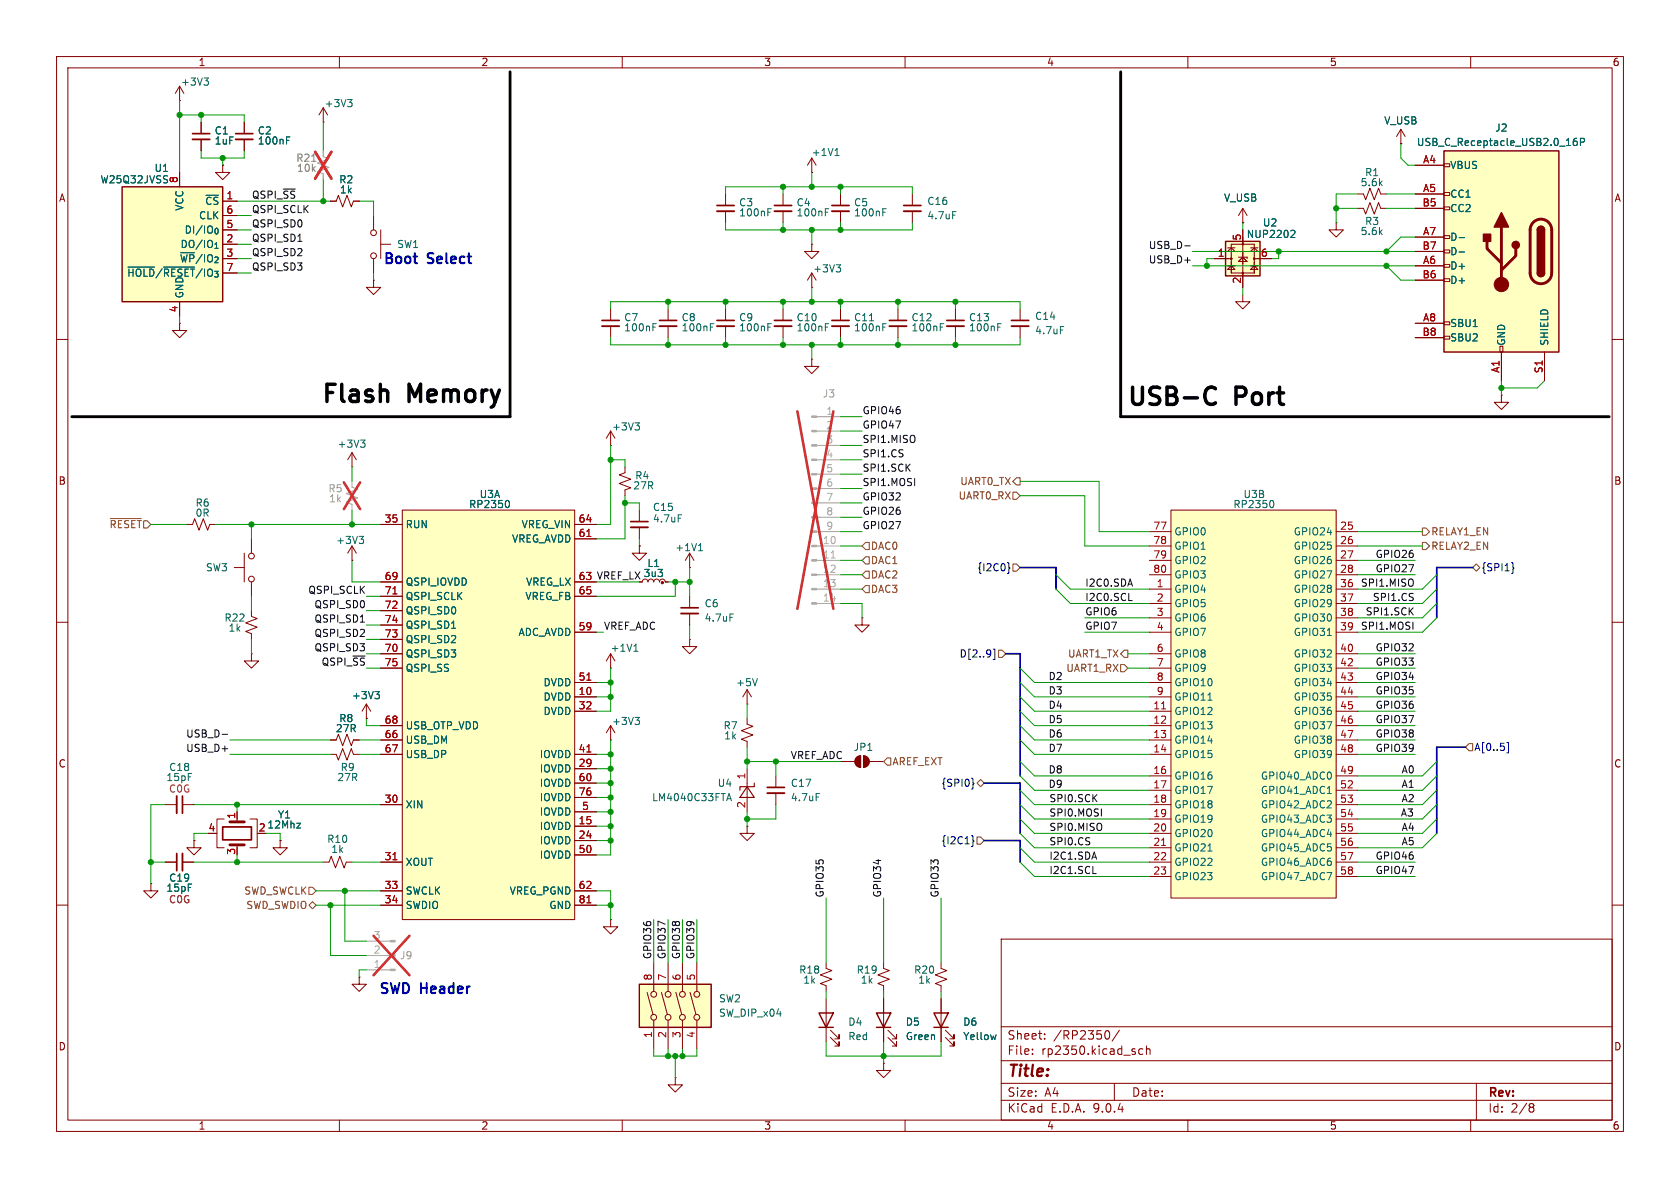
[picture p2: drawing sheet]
<svg xmlns="http://www.w3.org/2000/svg" width="297mm" height="210mm" viewBox="0 0 297 210" stroke-linecap="round" stroke-linejoin="round" font-family="sans-serif">
<g fill="none" stroke="#840000" stroke-width=".18">
<path d="M10 10h277v190h-277zM12 12h273v186h-273zM60 10v2M110 10v2M160 10v2M210 10v2M260 10v2M66 38.1v2.5M138.4 34.3v2M138.4 37.3v2.1M143.5 30.5h.1M143.5 27.9v2.6"/>
<path d="M143.5 27.9l-.8 1.3M143.5 27.9l.8 1.3M148.6 34.3v2M148.6 37.3v2.1M31.7 57.2v1.2h1.3l-1.3 1.3-1.2-1.3h1.2M31.7 57.2h.1M66 49.5v1.3h1.3l-1.3 1.3-1.2-1.3h1.2M66 49.5h.1M66 45.7v2.6M67.3 43.2h1.8M67.3 40.6v5.1M138.4 54.6v2"/>
<path d="M138.4 57.7v2M143.5 43.2v1.3h1.3l-1.3 1.2-1.3-1.2h1.3M143.5 43.2h.1M143.5 50.8h.1M143.5 48.3l-.8 1.2M143.5 48.3l.8 1.2M143.5 48.3v2.5M148.6 54.6v2M148.6 57.7v2M158.7 54.6v2M158.7 57.7v2M10 60h2"/>
<path d="M285 60h2M62.2 82.6h.1M62.2 80l-.7 1.3M62.2 80l.8 1.3M62.2 80v2.6M10 110h2M107.9 118.1h.1M107.9 115.6v2.5M107.9 115.6l-.7 1.2M107.9 115.6l.8 1.2M121.9 113v1.3h1.3l-1.3 1.3-1.3-1.3h1.3M121.9 113h.1"/>
<path d="M285 110h2M107.9 130.8h.1M107.9 128.3l-.7 1.2M107.9 128.3l.8 1.2M107.9 128.3v2.5M132.1 135.9v7.6M132.1 127v1l1 .4-2 .8 2 .7-2 .8 1 .4v1M132.1 124.5h.1M132.1 121.9v2.6M132.1 121.9l-.8 1.3M132.1 121.9l.7 1.3M10 160h2"/>
<path d="M146 170.2v1l1.1 .4-2.1 .7 2.1 .8-2.1 .8 1 .3v1.1M156.2 170.2v1l1 .4-2 .7 2 .8-2 .8 1 .3v1.1M156.2 176.5v7.7M166.4 170.2v1l1 .4-2 .7 2 .8-2 .8 1 .3v1.1M166.4 176.5v7.7M177 166h108v32h-108zM285 160h2M60 198v2M110 198v2M119.4 190.5v1.3h1.2l-1.2 1.2-1.3-1.2h1.3M119.4 190.5h.1M157 183.4l1.5 1.5v-.7v.7h-.8"/>
<path d="M157 182.1l1.5 1.5v-.7v.7h-.8M160 198v2M167.1 183.4l1.6 1.5v-.7v.7h-.8M167.1 182.1l1.6 1.5v-.7v.7h-.8M177 194.5h108M177 191.5h108M177 187.5h108M177 181.5h108M182.5 186.3v.1M182.5 185.5v.1M184.7 183.6v.1M184.7 182.8v.1"/>
<path d="M195.7 182.2a.81 .81 0 0 1 .6 .6 .81 .81 0 0 1-.3 .8l-.3 .1M197 191.5v3M197.9 182.1l-1.3 2M202 185.5l-.4-.1-.3 .3v.4l.2 .2h.5M202.7 185.5l.2-.1 .3 .1 .1 .9M202.7 184.9v1.5M210 198v2M260 198v2M261 191.5v6.5M270.6 195.1l.4 .1 .2 .2-.3 .3M270.6 195.7h.3M270.9 195.7l.2 .2 .1 .4-.2 .2-.4 .1"/>
<circle cx="66" cy="45.2" r=".51"/>
<circle cx="66" cy="41.1" r=".51"/>
</g>
<g fill="none" stroke="#006464" stroke-width=".18">
<path d="M145.9 37.5h.4M145.9 36.9h.6M147.6 27.5h.7M147.7 26.5l.3-.3v1.3M156.1 37.5h.4M156.1 36.9h.6M145.9 57.8h.4M145.9 57.2h.6M147.8 46.8h.8l-.4 .5M148.4 47.3l.2 .2v.3l-.2 .3M153.7 56.7h.7M156.1 57.8h.4"/>
<path d="M156.1 57.2h.6M166.2 57.8h.5M166.2 57.2h.6M63.7 77.8h.8l-.4 .5M64.3 78.3l.2 .2v.3l-.2 .3M112.1 115.1h.7M112.2 114.2l.2-.3v1.2M133.9 120l-.4 1.2M112.3 126.8h.7l-.4 .5M112.8 127.3l.2 .2v.3l-.2 .3M128.5 141.5l.4-1.2 .4 1.2M128.6 141.2h.6"/>
<path d="M176.1 182.9l-.2 .9"/>
</g>
<path d="M62.2 85.1v1l1 .4-2 .7 2 .8-2 .8 1 .4v1" fill="none" stroke="#a1a1a1" stroke-width=".18"/>
<path d="M60.8 85.3l2.9 4.7M63.7 85.3l-2.9 4.7" fill="none" stroke="#e12e31" stroke-width=".46"/>
<path d="M136.9 36.3h3.1M147.1 36.3h3M136.9 56.6h3.1M147.1 56.6h3M157.2 56.6h3.1" fill="none" stroke="#840000" stroke-width=".3"/>
<path d="M136.9 37.3h3.1M147.1 37.3h3M136.9 57.7h3.1M147.1 57.7h3M157.2 57.7h3.1" fill="none" stroke="#840000" stroke-width=".33"/>
<path d="M154.9 179.1h2.6l-1.3 2.5zM165.1 179.1h2.5l-1.2 2.5zM154.9 181.6h2.6M165.1 181.6h2.5" fill="none" stroke="#840000" stroke-width=".25"/>
<path d="M132.1 139.1l1.2 1.9h-2.5zM133.3 138.4v.7h-2.5v.6" fill="none" stroke="#840000" stroke-width=".2"/>
<path d="M21.6 33h17.8v20.3h-17.8z" fill="#ffffc2"/>
<path d="M21.6 33h17.8v20.3h-17.8z" fill="none" stroke="#840000" stroke-width=".25"/>
<g fill="none" stroke="#840000" stroke-width=".18">
<path d="M31.7 17.8h.1M31.7 15.2v2.6M31.7 15.2l-.7 1.3M31.7 15.2l.8 1.3M57.1 19.1l-.7 1.2M57.1 19.1l.8 1.2M57.1 19.1v2.5M31.7 30.5v2.5M39.4 35.6h2.5M39.4 38.1h2.5M43.2 21.6v2M43.2 24.6v2.1"/>
<path d="M57.1 21.6h.1M58.4 35.6h1l.4-1.1 .8 2.1 .7-2.1 .8 2.1 .4-1h1M31.7 53.3v2.6M39.4 40.6h2.5M39.4 43.2h2.5M137.2 137.2v2M137.2 140.2v2"/>
</g>
<path d="M36.1 13.8h.7l-.4 .5M36.6 14.3l.2 .2v.3l-.2 .3M61.5 17.6h.7l-.4 .5M62 18.1l.2 .2v.3l-.2 .3M29.6 31.8v.4M50.7 24.8h.4M50.7 24.2h.6M22.6 47.2h4.7M28.9 47.2h5.5M144.3 140.3h.6" fill="none" stroke="#006464" stroke-width=".18"/>
<path d="M57.1 26.7v1l1.1 .4-2.1 .7 2.1 .8-2.1 .8 1 .3v1.1" fill="none" stroke="#a1a1a1" stroke-width=".18"/>
<path d="M55.1 28.5h.7" fill="none" stroke="#989898" stroke-width=".18"/>
<path d="M55.7 26.8l2.9 4.8M58.6 26.8l-2.9 4.8" fill="none" stroke="#e12e31" stroke-width=".46"/>
<path d="M41.7 23.6h3M135.6 139.2h3.1" fill="none" stroke="#840000" stroke-width=".3"/>
<path d="M41.7 24.6h3M135.6 140.2h3.1" fill="none" stroke="#840000" stroke-width=".33"/>
<path d="M71.1 90.2h30.5v72.4h-30.5z" fill="#ffffc2"/>
<g fill="none" stroke="#840000" stroke-width=".18">
<path d="M219.7 39.4h.1M219.7 36.8l.8 1.3M219.7 36.8l-.8 1.3M219.7 36.8v2.6M67.3 92.7h3.8M71.1 90.2h30.5v72.4h-30.5zM101.6 92.7h3.8M101.6 95.3h3.8M67.3 102.9h3.8M67.3 105.4h3.8M67.3 108h3.8M67.3 110.5h3.8"/>
<path d="M67.3 113h3.8M67.3 115.6h3.8M67.3 118.1h3.8M101.6 102.9h3.8M101.6 105.4h3.8M101.6 111.8h3.8M67.3 128.3h3.8M67.3 130.8h3.8M67.3 133.4h3.8M101.6 133.4h3.8M101.6 120.7h3.8M101.6 123.2h3.8"/>
<path d="M101.6 125.7h3.8M101.6 135.9h3.8M101.6 138.4h3.8M67.3 142.2h3.8M67.3 152.4h3.8M67.3 157.5h3.8M101.6 157.5h3.8M101.6 141h3.8M101.6 143.5h3.8M101.6 146.1h3.8M101.6 148.6h3.8M101.6 151.1h3.8"/>
<path d="M67.3 160h3.8M101.6 160h3.8"/>
</g>
<path d="M103.7 94.8h.8M69.5 105h.7M103.7 120.2h.8M103.7 132.9h.8M69.5 152h.7M103.7 159.6h.8" fill="none" stroke="#a90000" stroke-width=".18"/>
<path d="M89.8 88.5a.79 .79 0 0 1 0 1.2M79.8 111.1h.8" fill="none" stroke="#006464" stroke-width=".18"/>
<path d="M216.7 42.7h6.1v6.1h-6.1z" fill="#ffffc2"/>
<path d="M216.7 42.7h6.1v6.1h-6.1z" fill="none" stroke="#840000" stroke-width=".25"/>
<g fill="none" stroke="#840000" stroke-width=".18">
<path d="M236.2 39.4v1.2h-1.3l1.3 1.3 1.3-1.3h-1.3M236.2 39.4h.1M240 36.8h1l.4 1 .8-2 .8 2 .7-2 .4 1h1M240 34.3h1l.4 1 .8-2 .8 2 .7-2 .4 1h1M214.6 45.7h3.1M217 47.6l.7-.6 .6 .6zM217 43.8h1.3M217 47h1.3M217.7 43.8l.6 .7h-1.3zM217.7 43.2h4v5.1h-4zM218.9 45.5h1.6v.2M219.7 45.5l.8 .7h-1.6z"/>
<path d="M219.7 52.1v1.2h-1.3l1.3 1.3 1.3-1.3h-1.3M219.7 40.6v10.2M221.1 43.8h1.3M221.1 47h1.3M221.7 43.8l.7 .7h-1.3zM221.7 47l.7 .6h-1.3zM221.7 45.7h3.1M265.4 69.9v1.2h-1.2l1.2 1.3 1.3-1.3h-1.3M265.4 69.9h.1"/>
<circle cx="217.7" cy="45.7" r=".13"/>
<circle cx="219.7" cy="43.2" r=".13"/>
<circle cx="219.7" cy="48.3" r=".13"/>
<circle cx="221.7" cy="45.7" r=".13"/>
</g>
<path d="M228.4 40.7l.4 .1 .1 .3-.8 .9h.8" fill="none" stroke="#006464" stroke-width=".18"/>
<path d="M255.3 26.7h20.3v35.5h-20.3z" fill="#ffffc2"/>
<g fill="none" stroke="#840000" stroke-width=".18">
<path d="M247.6 25.4h.1M247.6 22.9l.8 1.2M247.6 22.9l-.7 1.2M247.6 22.9v2.5M250.2 29.2h5.1M250.2 34.3h5.1M250.2 36.8h5.1M255.3 29h1v.5h-1zM255.3 34h1v.5h-1zM255.3 36.6h1v.5h-1zM250.2 41.9h5.1M250.2 44.5h5.1"/>
<path d="M250.2 47h5.1M250.2 49.5h5.1M250.2 57.2h5.1M250.2 59.7h5.1M255.3 41.7h1v.5h-1zM255.3 44.2h1v.5h-1zM255.3 46.7h1v.5h-1zM255.3 49.3h1v.5h-1zM255.3 56.9h1v.5h-1zM255.3 59.4h1v.5h-1zM265.2 61.2h.5v1h-.5zM265.4 62.2v5.1"/>
<path d="M273 62.2v5.1"/>
</g>
<path d="M255.3 26.7h20.3v35.5h-20.3zM271.8 40.6a.64 .64 0 0 1 .6-.6 .64 .64 0 0 1 .6 .6M271.8 48.3a.64 .64 0 0 0 .6 .6 .64 .64 0 0 0 .6-.6" fill="none" stroke="#840000" stroke-width=".25"/>
<path d="M271.1 39.3a1.91 1.91 0 0 1 2-.4 1.91 1.91 0 0 1 1.2 1.7v7.7a1.91 1.91 0 0 1-1.9 1.9 1.91 1.91 0 0 1-1.9-1.9v-7.8l.2-.6zM262.9 42.7v1.2l2.5 2.6M265.4 40.1v10.2M268 43.9v1.3l-2.6 2.6" fill="none" stroke="#840000" stroke-width=".51"/>
<g fill="#840000" stroke="#840000" stroke-width=".25">
<path d="M271.8 40.6h1.2v7.7h-1.2z"/>
<path d="M272 40.2a.64 .64 0 0 1 .7-.1 .64 .64 0 0 1 .3 .5h-1.2z"/>
<path d="M271.8 48.3h1.2a.64 .64 0 0 1-.6 .6 .64 .64 0 0 1-.6-.6z"/>
<path d="M265.4 37.6l1.3 2.5h-2.5z"/>
<path d="M262.3 41.4h1.2v1.3h-1.2z"/>
<circle cx="268" cy="43.3" r=".63"/>
</g>
<circle cx="265.4" cy="50.3" r="1.27" fill="#840000" stroke="#840000" stroke-width=".18"/>
<path d="M278.7 24.5h-.3a.86 .86 0 0 0 0 1.2l.4-.1 .1-.4-.3-.3-.3 .1-.2 .2M279.4 25.1h.6l.1-.2v-.3l-.7-.1v1.2M258 42h.9M258 44.5h.9" fill="none" stroke="#006464" stroke-width=".18"/>
<path d="M207 90.2h29.2v68.6h-29.2z" fill="#ffffc2"/>
<g fill="none" stroke="#840000" stroke-width=".18">
<path d="M35.6 21.6v2M35.6 24.6v2.1M39.4 29.2v1.3h1.2l-1.2 1.3-1.3-1.3h1.3M39.4 29.2h.1M161.3 34.3v2M161.3 37.3v2.1M168.9 54.6v2M168.9 57.7v2M180.3 54.6v2M180.3 57.7v2M33 92.7h1l.4-1 .8 2 .7-2 .8 2 .4-1h1M43.2 97.8v5.1"/>
<path d="M44.4 95.3v2.5M62.2 99.1h.1M62.2 96.5l.8 1.3M62.2 96.5l-.7 1.3M62.2 96.5v2.6M203.2 94h3.8M203.2 96.5h3.8M203.2 99.1h3.8M207 90.2h29.2v68.6h-29.2zM236.2 94h3.8M236.2 96.5h3.8M236.2 99.1h3.8"/>
<path d="M41.4 100.3h1.8M44.4 108v1l1.1 .3-2.1 .8 2.1 .8-2.1 .7 1 .4v1M44.4 115.6v1.2h1.3l-1.3 1.3-1.2-1.3h1.2M44.4 115.6h.1M44.4 102.9v2.5M203.2 101.6h3.8M203.2 104.1h3.8M203.2 106.7h3.8M203.2 109.2h3.8M203.2 111.8h3.8M203.2 115.6h3.8M203.2 118.1h3.8"/>
<path d="M236.2 101.6h3.8M236.2 104.1h3.8M236.2 106.7h3.8M236.2 109.2h3.8M236.2 111.8h3.8M236.2 115.6h3.8M236.2 118.1h3.8M58.4 130.8h1l.4-1 .8 2 .7-2 .8 2 .4-1h1M64.8 127h.1M64.8 124.5l.7 1.2M64.8 124.5l-.8 1.2M64.8 124.5v2.5"/>
<path d="M203.2 120.7h3.8M203.2 123.2h3.8M203.2 125.7h3.8M203.2 128.3h3.8M203.2 130.8h3.8M203.2 133.4h3.8M203.2 137.2h3.8M203.2 139.7h3.8M236.2 120.7h3.8M236.2 123.2h3.8M236.2 125.7h3.8M236.2 128.3h3.8"/>
<path d="M236.2 130.8h3.8M236.2 133.4h3.8M236.2 137.2h3.8M236.2 139.7h3.8M38.1 147.3h.3M39.6 144.8h-1.2v5.1h1.2M41.9 143.5v1.3M41.9 149.4v.5M44.2 144.8h1.3v5.1h-1.3M132.1 146.1v1.2h1.2l-1.2 1.3-1.3-1.3h1.3M132.1 146.1h.1M203.2 142.2h3.8"/>
<path d="M203.2 144.8h3.8M203.2 147.3h3.8M203.2 149.9h3.8M203.2 152.4h3.8M203.2 154.9h3.8M236.2 142.2h3.8M236.2 144.8h3.8M236.2 147.3h3.8M236.2 149.9h3.8M236.2 152.4h3.8M236.2 154.9h3.8M63.5 172.7v1.3h1.3l-1.3 1.3-1.3-1.3h1.3"/>
<path d="M63.5 172.7h.1M107.9 162.6v1.2h1.3l-1.3 1.3-1.2-1.3h1.2M107.9 162.6h.1"/>
<circle cx="44.5" cy="98.3" r=".51"/>
<circle cx="44.5" cy="102.4" r=".51"/>
</g>
<g fill="none" stroke="#006464" stroke-width=".18">
<path d="M168.4 37.4h.6M176.4 57.8h.4M176.4 57.2h.6M187.5 57.7h.6M63.5 94.8h.8l-.4 .5M64 95.3l.3 .2v.3l-.3 .3M224.9 88.5a.79 .79 0 0 1 0 1.2M234.6 112.3h.8M66.3 122.2h.8l-.5 .5M66.8 122.7l.3 .3v.3l-.3 .2M213.5 123.8h.8M52.5 145.5h.6l-.6 .9h.6"/>
<path d="M213.5 150.4h.8M234.6 140.3h.8"/>
</g>
<path d="M205.3 125.3h.8M205.3 149.4h.8" fill="none" stroke="#a90000" stroke-width=".18"/>
<path d="M40.6 145.3h2.6M40.6 149.4h2.6" fill="none" stroke="#840000" stroke-width=".51"/>
<path d="M34 23.6h3.1M159.8 36.3h3M167.4 56.6h3M178.8 56.6h3.1M39.4 146.2h5v2.3h-5z" fill="none" stroke="#840000" stroke-width=".3"/>
<path d="M34 24.6h3.1M159.8 37.3h3M167.4 57.7h3M178.8 57.7h3.1" fill="none" stroke="#840000" stroke-width=".33"/>
<g fill="#a1a1a1" stroke="#a1a1a1" stroke-width=".18">
<path d="M69 171.3h.8v.3h-.8z"/>
<path d="M69 168.8h.8v.2h-.8z"/>
<path d="M69 166.2h.8v.3h-.8z"/>
</g>
<path d="M64.8 171.5h4.2M64.8 168.9h4.2M64.8 166.4h4.2" fill="none" stroke="#a1a1a1" stroke-width=".18"/>
<path d="M66 165.4l6.4 7M72.4 165.4l-6.4 7" fill="none" stroke="#e12e31" stroke-width=".46"/>
<path d="M113 174h12.7v7.6h-12.7z" fill="#ffffc2"/>
<g fill="none" stroke="#840000" stroke-width=".18">
<path d="M31.7 30.5v2.5M35.6 21.6v2M35.6 24.6v2.1M39.4 29.2h.1M39.4 35.6h2.5M39.4 38.1h2.5M43.2 21.6v2M43.2 24.6v2.1M58.4 35.6h1M62.5 35.6h1M128.3 34.3v2M128.3 37.3v2.1"/>
<path d="M219.7 39.4h.1M247.6 25.4h.1M250.2 29.2h5.1M250.2 34.3h5.1M250.2 36.8h5.1M31.7 53.3v2.6M39.4 40.6h2.5M39.4 43.2h2.5M107.9 54.6v2M107.9 57.7v2M118.1 54.6v2M118.1 57.7v2"/>
<path d="M128.3 54.6v2M128.3 57.7v2M214.6 45.7h2.6M219.7 40.6v2.6M219.7 48.3v2.5M222.2 45.7h2.6M250.2 41.9h5.1M250.2 44.5h5.1M250.2 47h5.1M250.2 49.5h5.1M250.2 57.2h5.1M250.2 59.7h5.1"/>
<path d="M107.9 78.7h.1M107.9 76.2l-.7 1.3M107.9 76.2l.8 1.3M107.9 76.2v2.5M143.5 63.5v1.3h1.3l-1.3 1.2-1.3-1.2h1.3M143.5 63.5h.1M265.4 62.2v5.1M273 62.2v5.1M67.3 92.7h3.8M101.6 92.7h3.8M101.6 95.3h3.8M110.5 82.6v1l-1 .3 2 .8-2 .8 2 .7-1 .4v1"/>
<path d="M113 96.5v1.3h1.3l-1.3 1.3-1.2-1.3h1.2M113 96.5h.1M113 90.2v2M113 93.2v2.1M121.9 97.8v2.5M121.9 97.8l-.7 1.3M121.9 97.8l.8 1.3M67.3 102.9h3.8M67.3 105.4h3.8M67.3 108h3.8M67.3 110.5h3.8M67.3 113h3.8"/>
<path d="M67.3 115.6h3.8M67.3 118.1h3.8M101.6 102.9h3.8M101.6 105.4h3.8M101.6 111.8h3.8M116.6 102.9l.1-.4 .4-.1 .4 .1 .1 .4h.5M121.9 100.3h.1M121.9 105.4v2M121.9 108.5v2M152.4 109.2v1.3h1.3l-1.3 1.3-1.3-1.3h1.3M152.4 109.2h.1M58.4 133.4h1l.4 1 .8-2.1 .7 2.1 .8-2.1 .4 1.1h1"/>
<path d="M58.4 130.8h1M62.5 130.8h1M64.8 127h.1M67.3 133.4h3.8M67.3 128.3h3.8M67.3 130.8h3.8M101.6 133.4h3.8M101.6 120.7h3.8M101.6 123.2h3.8M101.6 125.7h3.8M101.6 135.9h3.8M101.6 138.4h3.8"/>
<path d="M148.6 134.6h2.5M151.4 133.9l.7-.3v2a1.02 1.02 0 0 1-.9-.6 1.02 1.02 0 0 1 .2-1.1zM152.7 133.6a1.02 1.02 0 0 1 1 1 1.02 1.02 0 0 1-1 1zM153.7 134.6h2.5M26.7 156.2v1.3h1.2l-1.2 1.3-1.3-1.3h1.3M26.7 156.2h.1M29.2 152.4h2M29.2 142.2h2M32.3 152.4h2M32.3 142.2h2M34.3 148.6v1.3h1.3l-1.3 1.2-1.3-1.2h1.3M34.3 148.6h.1"/>
<path d="M41.9 143.5v1.3M49.5 148.6v1.3h1.3l-1.3 1.2-1.2-1.2h1.2M49.5 148.6h.1M57.1 152.4h1.1l.3-1 .8 2 .8-2 .7 2 .4-1h1M67.3 152.4h3.8M67.3 142.2h3.8M67.3 157.5h3.8M101.6 157.5h3.8M101.6 141h3.8M101.6 143.5h3.8M101.6 146.1h3.8M101.6 148.6h3.8"/>
<path d="M101.6 151.1h3.8M67.3 160h3.8M101.6 160h3.8M114.4 175.4l1 3.9M115.6 170.2v5.1M116.9 175.4l1.1 3.9M118.1 170.2v5.1M119.5 175.4l1 3.9M120.6 170.2v5.1M122 175.4l1 3.9M123.2 170.2v5.1M146 176.5v7.7"/>
<path d="M156.2 176.5v2.6M166.4 176.5v2.6M115.6 180.3v5.1M118.1 180.3v5.1M120.6 180.3v5.1M123.2 180.3v5.1M146.8 183.4l1.5 1.5v-.7v.7h-.7M146.8 182.1l1.5 1.5v-.7v.7h-.7M156.2 188v1.2h1.3l-1.3 1.3-1.3-1.3h1.3M156.2 188h.1M156.2 181.6v2.6M166.4 181.6v2.6"/>
<circle cx="115.6" cy="175.8" r=".51"/>
<circle cx="115.6" cy="179.8" r=".51"/>
<circle cx="118.1" cy="179.8" r=".51"/>
<circle cx="118.1" cy="175.8" r=".51"/>
<circle cx="120.7" cy="179.8" r=".51"/>
<circle cx="120.7" cy="175.8" r=".51"/>
<circle cx="123.2" cy="175.8" r=".51"/>
<circle cx="123.2" cy="179.8" r=".51"/>
</g>
<path d="M113 174h12.7v7.6h-12.7zM144.8 179.1h2.5l-1.3 2.5zM144.8 181.6h2.5" fill="none" stroke="#840000" stroke-width=".25"/>
<path d="M126.7 36.3h3.1M106.4 56.6h3.1M116.6 56.6h3M126.7 56.6h3.1M111.5 92.2h3.1M120.4 107.4h3M31.2 150.9v3M32.3 140.7v3.1" fill="none" stroke="#840000" stroke-width=".3"/>
<path d="M126.7 37.3h3.1M106.4 57.7h3.1M116.6 57.7h3M126.7 57.7h3.1M111.5 93.2h3.1M120.4 108.5h3M31.2 140.7v3.1M32.3 150.9v3" fill="none" stroke="#840000" stroke-width=".33"/>
<g fill="none" stroke="#006464" stroke-width=".18">
<path d="M29.6 31.8v.4M50.7 24.8h.4M50.7 24.2h.6M135.7 37.5h.5M135.7 36.9h.7M278.7 24.5h-.3a.86 .86 0 0 0 0 1.2l.4-.1 .1-.4-.3-.3-.3 .1-.2 .2M279.4 25.1h.6l.1-.2v-.3l-.7-.1v1.2M22.6 47.2h4.7M28.9 47.2h5.5M115.4 57.8h.5M115.4 57.2h.6M125.6 57.8h.4"/>
<path d="M125.6 57.2h.6M135.7 57.8h.5M135.7 57.2h.7M228.4 40.7l.4 .1 .1 .3-.8 .9h.8M258 42h.9M258 44.5h.9M112.3 74.7h.7l-.4 .5M112.8 75.2l.2 .3v.3l-.2 .2M89.8 88.5a.79 .79 0 0 1 0 1.2M119.9 91h.6M123.5 97.4h.7M123.6 96.4l.3-.3v1.3"/>
<path d="M79.8 111.1h.8M129 108.5h.7M66.3 122.2h.8l-.5 .5M66.8 122.7l.3 .3v.3l-.3 .2M52.5 145.5h.6l-.6 .9h.6M176.1 182.9l-.2 .9"/>
</g>
<g fill="#a1a1a1" stroke="#a1a1a1" stroke-width=".18">
<path d="M143.5 73.5h.9v.3h-.9z"/>
<path d="M143.5 76.1h.9v.2h-.9z"/>
<path d="M143.5 78.6h.9v.3h-.9z"/>
<path d="M143.5 81.2h.9v.2h-.9z"/>
<path d="M143.5 83.7h.9v.2h-.9z"/>
<path d="M143.5 86.2h.9v.3h-.9z"/>
<path d="M143.5 88.8h.9v.2h-.9z"/>
<path d="M143.5 91.3h.9v.3h-.9z"/>
<path d="M143.5 93.9h.9v.2h-.9z"/>
<path d="M143.5 96.4h.9v.2h-.9z"/>
<path d="M143.5 98.9h.9v.3h-.9z"/>
<path d="M143.5 101.5h.9v.2h-.9z"/>
<path d="M143.5 104h.9v.3h-.9z"/>
<path d="M143.5 106.6h.9v.2h-.9z"/>
</g>
<g fill="none" stroke="#a1a1a1" stroke-width=".18">
<path d="M57.1 26.7v1M57.1 30.7v1.1M144.4 73.7h4.2M144.4 76.2h4.2M144.4 78.7h4.2M144.4 81.3h4.2M144.4 83.8h4.2M144.4 86.4h4.2M144.4 88.9h4.2M144.4 91.4h4.2M144.4 94h4.2M144.4 96.5h4.2"/>
<path d="M144.4 99.1h4.2M144.4 101.6h4.2M144.4 104.1h4.2M144.4 106.7h4.2"/>
</g>
<path d="M146.9 98.6h.8" fill="none" stroke="#aaa" stroke-width=".18"/>
<path d="M55.7 26.8l2.9 4.8M58.6 26.8l-2.9 4.8M141 72.7l6.3 34.9M147.3 72.7l-6.3 34.9" fill="none" stroke="#e12e31" stroke-width=".46"/>
<g fill="#840000" stroke="#840000" stroke-width=".18">
<path d="M151.4 133.9l.7-.3v2a1.02 1.02 0 0 1-.9-.6 1.02 1.02 0 0 1 .2-1.1z"/>
<path d="M152.7 133.6a1.02 1.02 0 0 1 1 1 1.02 1.02 0 0 1-1 1z"/>
<circle cx="117.1" cy="103" r=".2"/>
</g>
<g fill="none" stroke="#725600" stroke-width=".18">
<path d="M19.5 91.7h5.5M153 98.4h.7v1.3h-.7l-.6-.6zM153 95.9h.7v1.3h-.7l-.6-.7zM179.1 99.7h.6l.6 .6-.6 .7h-.6zM179.1 87h.6l.6 .6-.6 .7h-.6zM179.7 84.5h.6v1.2h-.6l-.6-.6zM251.5 93.3h.6l.6 .7-.6 .6h-.6zM251.5 95.9h.6l.6 .6-.6 .7h-.6zM153 101h.7v1.2h-.7l-.6-.6zM153 103.5h.7v1.3h-.7l-.6-.7zM176.5 114.9h.7l.6 .7-.6 .6h-.7zM198.1 117.5h.7l.6 .6-.6 .6h-.7z"/>
<path d="M198.8 114.9h.6v1.3h-.6l-.7-.6zM260.3 100.3l.7-.6 .6 .6-.6 .7zM156.8 134h.7v1.3h-.7l-.6-.7zM173.4 137.8l.6 .6-.6 .7-.7-.7zM259.7 131.4h.6v1.3h-.6l-.6-.6zM54.6 156.8h.6l.7 .7-.7 .6h-.6zM172.7 148h.7l.6 .6-.6 .6h-.7zM54.6 160l.6-.6 .7 .6-.7 .7z"/>
</g>
<path d="M178.1 99.5l.3 .1v.6l.1 .2-.1 .2v.6l-.3 .2M267.3 99.5l.2 .1v.6l.2 .2-.2 .2v.6l-.2 .2M175.6 114.8h.3v1.8h-.3M171.8 137.6l.2 .1v.6l.2 .2-.2 .2v.6l-.2 .2M266.4 131.3h.3v1.8h-.3M171.8 147.7l.2 .2v.6l.2 .2-.2 .2v.6l-.2 .2" fill="none" stroke="#000084" stroke-width=".18"/>
<path d="M52.7 42.7h.7M209.4 43.5h1M63.7 110h.7M199.6 106.2h.6M39.3 129.8h.9M193.2 154.4h.6" fill="none" stroke="#0f0f0f" stroke-width=".18"/>
<path d="M90.2 12.7v61h-77.5M198.1 12.7v61h86.4" fill="none" stroke="#000" stroke-width=".51"/>
<path d="M177.8 115.6h2.5v21.6M180.3 100.3h6.4v3.8M260.3 100.3h-6.3v8.9M174 138.4h6.3v8.9M259.1 132.1h-5.1v15.2M174 148.6h6.3v3.8" fill="none" stroke="#000084" stroke-width=".3"/>
<g fill="none" stroke="#009600" stroke-width=".18">
<path d="M31.7 17.8v12.7M31.7 20.3h11.5v1.3M35.6 26.7v1.2h7.6v-1.2M35.6 20.3v1.3M39.4 27.9v1.3M41.9 35.6h16.5M41.9 38.1h2.5M57.1 21.6v5.1M57.1 31.8v3.8M63.5 35.6h2.5v2.5M128.3 39.4v1.2h33v-1.2M128.3 34.3v-1.3h33v1.3"/>
<path d="M138.4 33v1.3M138.4 39.4v1.2M143.5 30.5v2.5M148.6 33v1.3M148.6 39.4v1.2M219.7 39.4v1.2M236.2 36.8h3.8M240 34.3h-3.8v5.1M245.1 34.3h5.1M245.1 36.8h5.1M247.6 25.4v2.5l1.3 1.3h1.3M31.7 55.9v1.3"/>
<path d="M41.9 45.7h2.5M41.9 40.6h2.5M41.9 48.3h2.5M41.9 43.2h2.5M66 48.3v1.2M107.9 54.6v-1.3h72.4v1.3M107.9 59.7v1.3h72.4v-1.3M118.1 53.3v1.3M118.1 59.7v1.3M128.3 53.3v1.3M128.3 59.7v1.3M138.4 53.3v1.3"/>
<path d="M138.4 59.7v1.3M143.5 40.6v2.6M143.5 50.8v2.5M148.6 53.3v1.3M148.6 59.7v1.3M158.7 53.3v1.3M158.7 59.7v1.3M168.9 53.3v1.3M168.9 59.7v1.3M210.8 44.5h39.4M210.8 47h39.4M214.6 45.7h-1.2v1.3"/>
<path d="M219.7 50.8v1.3M226.1 44.5v1.2h-1.3M245.1 47l2.5 2.5h2.6M250.2 41.9h-2.6l-2.5 2.6M107.9 78.7v14h-2.5M143.5 61v2.5M148.6 73.7h3.8M148.6 76.2h3.8M148.6 78.7h3.8M265.4 67.3v2.6M273 67.3l-1.2 1.3h-6.4M26.7 92.7h6.3"/>
<path d="M38.1 92.7h29.2M44.4 92.7v2.6M62.2 82.6v2.5M62.2 90.2v2.5M62.2 99.1v3.8h5.1M107.9 81.3h2.6v1.3M110.5 87.6v7.7h-5.1M110.5 88.9h2.5v1.3M113 95.3v1.2M148.6 99.1h3.8M148.6 94h3.8M148.6 96.5h3.8"/>
<path d="M148.6 91.4h3.8M148.6 88.9h3.8M148.6 81.3h3.8M148.6 86.4h3.8M148.6 83.8h3.8M180.3 85.1h14v8.9h8.9M180.3 87.6h11.5v8.9h11.4M240 99.1h10.2M240 94h11.5M240 96.5h11.5M44.4 105.4v2.6M44.4 113v2.6"/>
<path d="M64.8 115.6h2.5M64.8 113h2.5M64.8 118.1h2.5M64.8 105.4h2.5M64.8 110.5h2.5M64.8 108h2.5M105.4 111.8h1.3M105.4 102.9h7.6M107.9 118.1v7.6h-2.5M118.1 102.9h3.8M119.4 102.9v2.5h-14M121.9 100.3v5.1"/>
<path d="M121.9 110.5v2.5M148.6 106.7h3.8v2.5M148.6 101.6h3.8M148.6 104.1h3.8M180.3 118.1l2.6 2.6h20.3M186.7 104.1l2.5 2.6h14M186.7 101.6l2.5 2.5h14M191.8 111.8h11.4M191.8 109.2h11.4M199.4 115.6h3.8M199.4 118.1h3.8M240 101.6h10.2"/>
<path d="M240 115.6h10.2M240 118.1h10.2M254 104.1l-2.5 2.6h-11.5M254 101.6l-2.5 2.5h-11.5M254 109.2l-2.5 2.6h-11.5M254 106.7l-2.5 2.5h-11.5M40.6 133.4h17.8M40.6 130.8h17.8M63.5 133.4h3.8M63.5 130.8h3.8M64.8 127v1.3h2.5M105.4 135.9h2.5"/>
<path d="M105.4 138.4h2.5M105.4 133.4h2.5M105.4 123.2h2.5M105.4 120.7h2.5M107.9 130.8v20.3h-2.5M132.1 124.5v2.5M132.1 132.1v3.8M132.1 134.6h16.5M137.2 134.6v2.6M180.3 139.7l2.6 2.5h20.3M180.3 130.8l2.6 2.6h20.3M180.3 123.2l2.6 2.5h20.3"/>
<path d="M180.3 120.7l2.6 2.5h20.3M180.3 128.3l2.6 2.5h20.3M180.3 125.7l2.6 2.6h20.3M180.3 134.6l2.6 2.6h20.3M180.3 137.2l2.6 2.5h20.3M240 133.4h10.2M240 125.7h10.2M240 123.2h10.2M240 130.8h10.2M240 128.3h10.2M240 120.7h10.2M254 139.7l-2.5 2.5h-11.5"/>
<path d="M254 134.6l-2.5 2.6h-11.5M254 137.2l-2.5 2.5h-11.5M26.7 152.4h2.5M29.2 142.2h-2.5v14M34.3 142.2h33M34.3 152.4h22.8M36.8 147.3h-2.5v1.3M41.9 142.2v1.3M41.9 151.1v1.3M47 147.3h2.5v1.3M55.9 157.5h11.4M61 157.5v8.9h3.8"/>
<path d="M62.2 152.4h5.1M105.4 141h2.5M105.4 157.5h2.5v5.1M105.4 146.1h2.5M105.4 148.6h2.5M105.4 143.5h2.5M132.1 143.5v2.6M137.2 142.2v2.6h-5.1M146 158.8v11.4M156.2 158.8v11.4M166.4 158.8v11.4M180.3 149.9l2.6 2.5h20.3"/>
<path d="M180.3 147.3l2.6 2.6h20.3M180.3 144.8l2.6 2.5h20.3M180.3 142.2l2.6 2.6h20.3M180.3 152.4l2.6 2.5h20.3M240 152.4h10.2M240 154.9h10.2M254 147.3l-2.5 2.6h-11.5M254 144.8l-2.5 2.5h-11.5M254 142.2l-2.5 2.6h-11.5M55.9 160h11.4M58.4 160v8.9h6.4M64.8 171.5h-1.3v1.2"/>
<path d="M105.4 160h2.5M115.6 162.6v7.6M118.1 162.6v7.6M120.6 162.6v7.6M123.2 162.6v7.6M146 175.3v1.2M156.2 175.3v1.2M166.4 175.3v1.2M115.6 185.4v1.3h7.6v-1.3M118.1 185.4v1.3M119.4 186.7v3.8M120.6 185.4v1.3"/>
<path d="M146 184.2v2.5h20.4v-2.5M156.2 184.2v3.8"/>
</g>
<path d="M213.6 68.6a1.07 1.07 0 0 1 1.3 .1M214.9 71.2a1.07 1.07 0 0 1-1.3 .1" fill="none" stroke="#000" stroke-width=".61"/>
<path d="M55.1 28.5h.7" fill="none" stroke="#989898" stroke-width=".18"/>
<path d="M103.7 94.8h.8M69.5 105h.7M103.7 120.2h.8M103.7 132.9h.8M69.5 152h.7M103.7 159.6h.8" fill="none" stroke="#a90000" stroke-width=".18"/>
<g fill="#009600" stroke="#009600" stroke-width=".18">
<circle cx="119.4" cy="102.9" r=".46"/>
<circle cx="121.9" cy="102.9" r=".46"/>
<circle cx="143.5" cy="53.3" r=".46"/>
<circle cx="138.4" cy="53.3" r=".46"/>
<circle cx="110.5" cy="88.9" r=".46"/>
<circle cx="107.9" cy="81.3" r=".46"/>
<circle cx="143.5" cy="61" r=".46"/>
<circle cx="148.6" cy="61" r=".46"/>
<circle cx="118.1" cy="53.3" r=".46"/>
<circle cx="128.3" cy="53.3" r=".46"/>
<circle cx="128.3" cy="61" r=".46"/>
<circle cx="138.4" cy="61" r=".46"/>
<circle cx="118.1" cy="61" r=".46"/>
<circle cx="57.1" cy="35.6" r=".46"/>
<circle cx="148.6" cy="53.3" r=".46"/>
<circle cx="158.7" cy="53.3" r=".46"/>
<circle cx="143.5" cy="33" r=".46"/>
<circle cx="138.4" cy="40.6" r=".46"/>
<circle cx="138.4" cy="33" r=".46"/>
<circle cx="143.5" cy="40.6" r=".46"/>
<circle cx="148.6" cy="33" r=".46"/>
<circle cx="148.6" cy="40.6" r=".46"/>
<circle cx="107.9" cy="120.7" r=".46"/>
<circle cx="62.2" cy="92.7" r=".46"/>
<circle cx="44.4" cy="92.7" r=".46"/>
<circle cx="31.7" cy="20.3" r=".46"/>
<circle cx="35.6" cy="20.3" r=".46"/>
<circle cx="39.4" cy="27.9" r=".46"/>
<circle cx="168.9" cy="61" r=".46"/>
<circle cx="158.7" cy="61" r=".46"/>
<circle cx="168.9" cy="53.3" r=".46"/>
<circle cx="245.1" cy="44.5" r=".46"/>
<circle cx="245.1" cy="47" r=".46"/>
<circle cx="213.4" cy="47" r=".46"/>
<circle cx="265.4" cy="68.6" r=".46"/>
<circle cx="226.1" cy="44.5" r=".46"/>
<circle cx="236.2" cy="36.8" r=".46"/>
<circle cx="107.9" cy="138.4" r=".46"/>
<circle cx="107.9" cy="135.9" r=".46"/>
<circle cx="107.9" cy="143.5" r=".46"/>
<circle cx="107.9" cy="141" r=".46"/>
<circle cx="107.9" cy="146.1" r=".46"/>
<circle cx="107.9" cy="148.6" r=".46"/>
<circle cx="107.9" cy="160" r=".46"/>
<circle cx="118.1" cy="186.7" r=".46"/>
<circle cx="156.2" cy="186.7" r=".46"/>
<circle cx="120.6" cy="186.7" r=".46"/>
<circle cx="119.4" cy="186.7" r=".46"/>
<circle cx="107.9" cy="133.4" r=".46"/>
<circle cx="132.1" cy="144.8" r=".46"/>
<circle cx="132.1" cy="134.6" r=".46"/>
<circle cx="107.9" cy="123.2" r=".46"/>
<circle cx="137.2" cy="134.6" r=".46"/>
<circle cx="26.7" cy="152.4" r=".46"/>
<circle cx="41.9" cy="152.4" r=".46"/>
<circle cx="41.9" cy="142.2" r=".46"/>
<circle cx="58.4" cy="160" r=".46"/>
<circle cx="61" cy="157.5" r=".46"/>
</g>
<g font-size="4.2">
<text x="56.5" y="72">Flash</text>
<text x="72.2" y="72">Memory</text>
<text x="198.9" y="72.5">USB-C</text>
<text x="218.4" y="72.5">Port</text>
</g>
<text font-size="2.8" fill="#840000" x="178" y="190.9">Title:</text>
<g font-size="2.5" fill="#0000c2">
<text x="67.5" y="47.1">Boot</text>
<text x="75.6" y="47.1">Select</text>
<text x="66.8" y="176.2">SWD</text>
<text x="74.4" y="176.2">Header</text>
</g>
<g font-size="2.1" fill="#840000">
<text x="178" y="184">Sheet:</text>
<text x="186.2" y="184">/RP2350/</text>
<text x="178" y="186.7">File:</text>
<text x="184.1" y="186.7">rp2350.kicad_sch</text>
<text x="178" y="196.9">KiCad</text>
<text x="178" y="194.1">Size:</text>
<text x="184.7" y="194.1">A4</text>
<text x="185.7" y="196.9">E.D.A.</text>
<text x="193.3" y="196.9">9.0.4</text>
<text x="200" y="194.1">Date:</text>
<text x="263" y="194.3">Rev:</text>
<text x="263" y="196.9">Id:</text>
<text x="267.1" y="196.9">2/8</text>
</g>
<g font-size="1.8" fill="#840000">
<text x="35" y="11.9">1</text>
<text x="85" y="11.9">2</text>
<text x="135" y="11.9">3</text>
<text x="185" y="11.9">4</text>
<text x="235" y="11.9">5</text>
<text x="285" y="11.9">6</text>
<text x="10.3" y="35.9">A</text>
<text x="285.3" y="35.9">A</text>
<text x="10.3" y="85.9">B</text>
<text x="285.3" y="85.9">B</text>
<text x="105.4" y="102.5">VREF_LX 3u3</text>
<text x="10.3" y="135.9">C</text>
<text x="285.3" y="135.9">C</text>
<text x="10.3" y="185.9">D</text>
<text x="285.3" y="185.9">D</text>
<text x="35" y="199.9">1</text>
<text x="85" y="199.9">2</text>
<text x="135" y="199.9">3</text>
<text x="185" y="199.9">4</text>
<text x="235" y="199.9">5</text>
<text x="285" y="199.9">6</text>
</g>
<g font-size="1.8" fill="#006464">
<text x="31.9" y="15.3">+3V3</text>
<text x="37.9" y="24">C1</text>
<text x="45.5" y="24">C2</text>
<text x="57.3" y="19.2">+3V3</text>
<text x="244.6" y="22.2">V_USB</text>
<text x="264.2" y="23.5">J2</text>
<text x="37.9" y="25.8">1uF</text>
<text x="45.5" y="25.8">100nF</text>
<text x="143.4" y="27.8">+1V1</text>
<text x="250.4" y="26">USB_C_Receptacle_USB2.0_16P</text>
<text x="17.7" y="32.6">W25Q32JVSS</text>
<text x="27.2" y="30.6">U1</text>
<text x="59.9" y="32.6">R2</text>
<text x="60" y="34.4">1k</text>
<text x="216.3" y="35.8">V_USB</text>
<text x="240.4" y="33.1">5.6k</text>
<text x="241.2" y="31.3">R1</text>
<text x="256.3" y="30.1">VBUS</text>
<text x="256.3" y="35.2">CC1</text>
<text x="32.5" y="41.5">DI/IO_{0}</text>
<text x="32.6" y="37.4" transform="rotate(-90 32.6 37.4)">VCC</text>
<text x="35.1" y="39">CLK</text>
<text x="36.2" y="36.4">~{CS}</text>
<text x="130.6" y="36.7">C3</text>
<text x="130.6" y="38.5">100nF</text>
<text x="140.7" y="36.7">C4</text>
<text x="140.7" y="38.5">100nF</text>
<text x="150.9" y="36.7">C5</text>
<text x="150.9" y="38.5">100nF</text>
<text x="163.8" y="36.4">C16</text>
<text x="163.8" y="39">4.7uF</text>
<text x="223.2" y="40.2">U2</text>
<text x="240.4" y="41.8">5.6k</text>
<text x="241.2" y="40">R3</text>
<text x="256.3" y="37.7">CC2</text>
<text x="31.7" y="46.6">~{WP}/IO_{2}</text>
<text x="31.8" y="44">DO/IO_{1}</text>
<text x="70.1" y="44">SW1</text>
<text x="220.3" y="42.3">NUP2202</text>
<text x="256.3" y="42.8">D-</text>
<text x="256.3" y="45.3">D-</text>
<text x="256.3" y="47.9">D+</text>
<text x="22.3" y="49.1">~{HOLD}/~{RESET}/IO_{3}</text>
<text x="32.6" y="52.8" transform="rotate(-90 32.6 52.8)">GND</text>
<text x="143.7" y="48.4">+3V3</text>
<text x="256.3" y="50.4">D+</text>
<text x="110.2" y="57">C7</text>
<text x="110.2" y="58.8">100nF</text>
<text x="120.4" y="57">C8</text>
<text x="120.4" y="58.8">100nF</text>
<text x="130.6" y="57">C9</text>
<text x="130.6" y="58.8">100nF</text>
<text x="140.7" y="58.8">100nF</text>
<text x="140.7" y="57">C10</text>
<text x="150.9" y="58.8">100nF</text>
<text x="150.9" y="57">C11</text>
<text x="161" y="58.8">100nF</text>
<text x="161" y="57">C12</text>
<text x="171.2" y="58.8">100nF</text>
<text x="171.2" y="57">C13</text>
<text x="182.9" y="56.7">C14</text>
<text x="182.9" y="59.3">4.7uF</text>
<text x="256.3" y="58">SBU1</text>
<text x="256.3" y="60.6">SBU2</text>
<text x="266.3" y="61.2" transform="rotate(-90 266.3 61.2)">GND</text>
<text x="273.9" y="61.2" transform="rotate(-90 273.9 61.2)">SHIELD</text>
<text x="108.1" y="76.3">+3V3</text>
<text x="59.6" y="79.3">+3V3</text>
<text x="34.5" y="89.8">R6</text>
<text x="84.7" y="88.2">U3A</text>
<text x="111.8" y="86.7">27R</text>
<text x="112.2" y="84.9">R4</text>
<text x="219.7" y="88.2">U3B</text>
<text x="34.5" y="91.5">0R</text>
<text x="71.6" y="93.6">RUN</text>
<text x="82.8" y="90">RP2350</text>
<text x="92.1" y="93.6">VREG_VIN</text>
<text x="115.3" y="90.5">C15</text>
<text x="115.3" y="92.6">4.7uF</text>
<text x="207.5" y="94.8">GPIO0</text>
<text x="218" y="90">RP2350</text>
<text x="228.6" y="94.8">GPIO24</text>
<text x="36.3" y="101.2">SW3</text>
<text x="59.3" y="96.4">+3V3</text>
<text x="90.4" y="96.1">VREG_AVDD</text>
<text x="114.3" y="100.4">L1</text>
<text x="119.3" y="97.6">+1V1</text>
<text x="207.5" y="97.4">GPIO1</text>
<text x="207.5" y="99.9">GPIO2</text>
<text x="228.6" y="97.4">GPIO25</text>
<text x="228.6" y="99.9">GPIO26</text>
<text x="71.6" y="103.7">QSPI_IOVDD</text>
<text x="71.6" y="106.3">QSPI_SCLK</text>
<text x="92.8" y="106.3">VREG_FB</text>
<text x="92.9" y="103.7">VREG_LX</text>
<text x="113.7" y="102.2">3u3</text>
<text x="124.5" y="107.5">C6</text>
<text x="207.5" y="102.5">GPIO3</text>
<text x="207.5" y="105">GPIO4</text>
<text x="207.5" y="107.5">GPIO5</text>
<text x="228.6" y="102.5">GPIO27</text>
<text x="228.6" y="105">GPIO28</text>
<text x="228.6" y="107.5">GPIO29</text>
<text x="39.6" y="110.1">R22</text>
<text x="40.3" y="111.9">1k</text>
<text x="71.6" y="108.8">QSPI_SD0</text>
<text x="71.6" y="111.4">QSPI_SD1</text>
<text x="71.6" y="113.9">QSPI_SD2</text>
<text x="91.6" y="112.6">ADC_AVDD</text>
<text x="124.5" y="110.1">4.7uF</text>
<text x="207.5" y="110.1">GPIO6</text>
<text x="207.5" y="112.6">GPIO7</text>
<text x="228.6" y="110.1">GPIO30</text>
<text x="228.6" y="112.6">GPIO31</text>
<text x="71.6" y="116.4">QSPI_SD3</text>
<text x="71.6" y="119">QSPI_SS</text>
<text x="107.8" y="115.4">+1V1</text>
<text x="207.5" y="116.4">GPIO8</text>
<text x="207.5" y="119">GPIO9</text>
<text x="228.6" y="116.4">GPIO32</text>
<text x="228.6" y="119">GPIO33</text>
<text x="62.1" y="123.8">+3V3</text>
<text x="96" y="121.5">DVDD</text>
<text x="96" y="124.1">DVDD</text>
<text x="130" y="121.5">+5V</text>
<text x="207.5" y="121.5">GPIO10</text>
<text x="207.5" y="124.1">GPIO11</text>
<text x="228.6" y="121.5">GPIO34</text>
<text x="228.6" y="124.1">GPIO35</text>
<text x="59.3" y="129.6">27R</text>
<text x="59.9" y="127.9">R8</text>
<text x="71.6" y="129.1">USB_OTP_VDD</text>
<text x="71.6" y="131.7">USB_DM</text>
<text x="96" y="126.6">DVDD</text>
<text x="108.1" y="128.4">+3V3</text>
<text x="127.8" y="129.1">R7</text>
<text x="127.9" y="130.9">1k</text>
<text x="207.5" y="126.6">GPIO12</text>
<text x="207.5" y="129.1">GPIO13</text>
<text x="207.5" y="131.7">GPIO14</text>
<text x="228.6" y="126.6">GPIO36</text>
<text x="228.6" y="129.1">GPIO37</text>
<text x="228.6" y="131.7">GPIO38</text>
<text x="29.8" y="136.5">C18</text>
<text x="60.1" y="136.5">R9</text>
<text x="71.6" y="134.2">USB_DP</text>
<text x="95.3" y="134.2">IOVDD</text>
<text x="95.3" y="136.8">IOVDD</text>
<text x="150.8" y="132.9">JP1</text>
<text x="207.5" y="134.2">GPIO15</text>
<text x="228.6" y="134.2">GPIO39</text>
<text x="29.3" y="138.3">15pF</text>
<text x="59.5" y="138.3">27R</text>
<text x="71.6" y="143.1">XIN</text>
<text x="95.3" y="139.3">IOVDD</text>
<text x="95.3" y="141.8">IOVDD</text>
<text x="115.2" y="141.8">LM4040C33FTA</text>
<text x="126.8" y="139.3">U4</text>
<text x="139.7" y="139.3">C17</text>
<text x="139.7" y="141.8">4.7uF</text>
<text x="207.5" y="138">GPIO16</text>
<text x="207.5" y="140.6">GPIO17</text>
<text x="207.5" y="143.1">GPIO18</text>
<text x="222.8" y="138">GPIO40_ADC0</text>
<text x="222.8" y="140.6">GPIO41_ADC1</text>
<text x="222.8" y="143.1">GPIO42_ADC2</text>
<text x="47.2" y="146.7">12Mhz</text>
<text x="49" y="144.9">Y1</text>
<text x="57.7" y="149.2">R10</text>
<text x="95.3" y="144.4">IOVDD</text>
<text x="95.3" y="146.9">IOVDD</text>
<text x="95.3" y="149.5">IOVDD</text>
<text x="207.5" y="145.6">GPIO19</text>
<text x="207.5" y="148.2">GPIO20</text>
<text x="222.8" y="145.6">GPIO43_ADC3</text>
<text x="222.8" y="148.2">GPIO44_ADC4</text>
<text x="58.5" y="151">1k</text>
<text x="71.6" y="153.3">XOUT</text>
<text x="95.3" y="152">IOVDD</text>
<text x="207.5" y="150.7">GPIO21</text>
<text x="207.5" y="153.3">GPIO22</text>
<text x="207.5" y="155.8">GPIO23</text>
<text x="222.8" y="150.7">GPIO45_ADC5</text>
<text x="222.8" y="153.3">GPIO46_ADC6</text>
<text x="222.8" y="155.8">GPIO47_ADC7</text>
<text x="29.3" y="157.8">15pF</text>
<text x="29.8" y="156.1">C19</text>
<text x="71.6" y="158.3">SWCLK</text>
<text x="71.6" y="160.9">SWDIO</text>
<text x="90" y="158.3">VREG_PGND</text>
<text x="97" y="160.9">GND</text>
<text x="141.2" y="172.3">R18</text>
<text x="151.3" y="172.3">R19</text>
<text x="161.5" y="172.3">R20</text>
<text x="127" y="177.4">SW2</text>
<text x="127" y="179.9">SW_DIP_x04</text>
<text x="141.9" y="174.1">1k</text>
<text x="152.1" y="174.1">1k</text>
<text x="162.2" y="174.1">1k</text>
<text x="149.9" y="181.5">D4</text>
<text x="149.9" y="184.1">Red</text>
<text x="160" y="181.5">D5</text>
<text x="160" y="184.1">Green</text>
<text x="170.2" y="181.5">D6</text>
<text x="170.2" y="184.1">Yellow</text>
</g>
<g font-size="1.8" fill="#989898">
<text x="52.3" y="28.8">R21</text>
<text x="52.4" y="30.6">10k</text>
<text x="145.4" y="70.5">J3</text>
<text x="58" y="87.2">R5</text>
<text x="58.1" y="89">1k</text>
<text x="70.6" y="169.8">J9</text>
</g>
<g font-size="1.8" fill="#a90000">
<text x="251.5" y="29">A4</text>
<text x="31.5" y="32.5" transform="rotate(-90 31.5 32.5)">8</text>
<text x="39.9" y="35.3">1</text>
<text x="251.5" y="34">A5</text>
<text x="39.9" y="37.8">6</text>
<text x="39.9" y="40.4">5</text>
<text x="251.4" y="36.6">B5</text>
<text x="251.5" y="41.7">A7</text>
<text x="39.9" y="42.9">2</text>
<text x="39.9" y="45.5">3</text>
<text x="215.2" y="45.5">1</text>
<text x="219.5" y="42.6" transform="rotate(-90 219.5 42.6)">5</text>
<text x="222.8" y="45.5">6</text>
<text x="251.4" y="44.2">B7</text>
<text x="251.5" y="46.7">A6</text>
<text x="39.9" y="48">7</text>
<text x="219.5" y="50.2" transform="rotate(-90 219.5 50.2)">2</text>
<text x="251.4" y="49.3">B6</text>
<text x="31.5" y="55.3" transform="rotate(-90 31.5 55.3)">4</text>
<text x="251.4" y="59.4">B8</text>
<text x="251.5" y="56.9">A8</text>
<text x="265.2" y="66" transform="rotate(-90 265.2 66)">A1</text>
<text x="272.8" y="66.1" transform="rotate(-90 272.8 66.1)">S1</text>
<text x="67.9" y="92.5">35</text>
<text x="102.2" y="92.5">64</text>
<text x="102.2" y="95">61</text>
<text x="203.8" y="93.7">77</text>
<text x="236.8" y="93.7">25</text>
<text x="203.8" y="96.3">78</text>
<text x="203.8" y="98.8">79</text>
<text x="203.8" y="101.3">80</text>
<text x="236.8" y="96.3">26</text>
<text x="236.8" y="98.8">27</text>
<text x="236.8" y="101.3">28</text>
<text x="67.9" y="102.6">69</text>
<text x="67.9" y="105.2">71</text>
<text x="67.9" y="107.7">72</text>
<text x="102.2" y="102.6">63</text>
<text x="102.2" y="105.2">65</text>
<text x="204.4" y="103.9">1</text>
<text x="204.4" y="106.4">2</text>
<text x="236.8" y="103.9">36</text>
<text x="236.8" y="106.4">37</text>
<text x="67.9" y="110.2">74</text>
<text x="67.9" y="112.8">73</text>
<text x="102.2" y="111.5">59</text>
<text x="204.4" y="109">3</text>
<text x="204.4" y="111.5">4</text>
<text x="236.8" y="109">38</text>
<text x="236.8" y="111.5">39</text>
<text x="67.9" y="115.3">70</text>
<text x="67.9" y="117.9">75</text>
<text x="204.4" y="115.3">6</text>
<text x="204.4" y="117.9">7</text>
<text x="236.8" y="115.3">40</text>
<text x="236.8" y="117.9">42</text>
<text x="102.2" y="120.4">51</text>
<text x="102.2" y="122.9">10</text>
<text x="102.2" y="125.5">32</text>
<text x="203.8" y="125.5">11</text>
<text x="204.4" y="120.4">8</text>
<text x="204.4" y="122.9">9</text>
<text x="236.8" y="120.4">43</text>
<text x="236.8" y="122.9">44</text>
<text x="236.8" y="125.5">45</text>
<text x="67.9" y="128">68</text>
<text x="67.9" y="130.6">66</text>
<text x="203.8" y="128">12</text>
<text x="203.8" y="130.6">13</text>
<text x="236.8" y="128">46</text>
<text x="236.8" y="130.6">47</text>
<text x="67.9" y="133.1">67</text>
<text x="102.2" y="133.1">41</text>
<text x="102.2" y="135.6">29</text>
<text x="131.8" y="137.9" transform="rotate(-90 131.8 137.9)">1</text>
<text x="203.8" y="133.1">14</text>
<text x="203.8" y="136.9">16</text>
<text x="236.8" y="133.1">48</text>
<text x="236.8" y="136.9">49</text>
<text x="67.9" y="142">30</text>
<text x="102.2" y="138.2">60</text>
<text x="102.2" y="140.7">76</text>
<text x="102.8" y="143.3">5</text>
<text x="131.8" y="142.9" transform="rotate(-90 131.8 142.9)">2</text>
<text x="203.8" y="139.4">17</text>
<text x="203.8" y="142">18</text>
<text x="236.8" y="139.4">52</text>
<text x="236.8" y="142">53</text>
<text x="36.8" y="147.1">4</text>
<text x="41.7" y="144.9" transform="rotate(-90 41.7 144.9)">1</text>
<text x="45.6" y="147.1">2</text>
<text x="102.2" y="145.8">15</text>
<text x="102.2" y="148.3">24</text>
<text x="203.8" y="144.5">19</text>
<text x="203.8" y="147.1">20</text>
<text x="203.8" y="149.6">21</text>
<text x="236.8" y="144.5">54</text>
<text x="236.8" y="147.1">55</text>
<text x="236.8" y="149.6">56</text>
<text x="41.7" y="151.2" transform="rotate(-90 41.7 151.2)">3</text>
<text x="67.9" y="152.1">31</text>
<text x="102.2" y="150.9">50</text>
<text x="203.8" y="152.1">22</text>
<text x="203.8" y="154.7">23</text>
<text x="236.8" y="152.1">57</text>
<text x="236.8" y="154.7">58</text>
<text x="67.9" y="157.2">33</text>
<text x="67.9" y="159.8">34</text>
<text x="102.2" y="157.2">62</text>
<text x="102.2" y="159.8">81</text>
<text x="115.3" y="173.4" transform="rotate(-90 115.3 173.4)">8</text>
<text x="117.9" y="173.4" transform="rotate(-90 117.9 173.4)">7</text>
<text x="120.4" y="173.4" transform="rotate(-90 120.4 173.4)">6</text>
<text x="122.9" y="173.4" transform="rotate(-90 122.9 173.4)">5</text>
<text x="115.3" y="183.6" transform="rotate(-90 115.3 183.6)">1</text>
<text x="117.9" y="183.6" transform="rotate(-90 117.9 183.6)">2</text>
<text x="120.4" y="183.6" transform="rotate(-90 120.4 183.6)">3</text>
<text x="122.9" y="183.6" transform="rotate(-90 122.9 183.6)">4</text>
</g>
<g font-size="1.8" fill="#0f0f0f">
<text x="44.4" y="35.2">QSPI_~{SS}</text>
<text x="44.4" y="40.3">QSPI_SD0</text>
<text x="44.4" y="37.8">QSPI_SCLK</text>
<text x="44.4" y="47.9">QSPI_SD3</text>
<text x="44.4" y="45.4">QSPI_SD2</text>
<text x="44.4" y="42.8">QSPI_SD1</text>
<text x="203" y="46.6">USB_D+</text>
<text x="203" y="44.1">USB_D-</text>
<text x="152.4" y="75.9">GPIO47</text>
<text x="152.4" y="73.3">GPIO46</text>
<text x="152.4" y="78.4">SPI1.MISO</text>
<text x="152.4" y="80.9">SPI1.CS</text>
<text x="152.4" y="83.5">SPI1.SCK</text>
<text x="152.4" y="88.6">GPIO32</text>
<text x="152.4" y="86">SPI1.MOSI</text>
<text x="152.4" y="91.1">GPIO26</text>
<text x="152.4" y="93.6">GPIO27</text>
<text x="243.1" y="98.7">GPIO26</text>
<text x="243.1" y="101.3">GPIO27</text>
<text x="54.4" y="105.1">QSPI_SCLK</text>
<text x="55.5" y="107.6">QSPI_SD0</text>
<text x="191.8" y="106.3">I2C0.SCL</text>
<text x="191.8" y="103.8">I2C0.SDA</text>
<text x="240.5" y="103.8">SPI1.MISO</text>
<text x="242.6" y="106.3">SPI1.CS</text>
<text x="55.5" y="112.7">QSPI_SD2</text>
<text x="55.5" y="110.1">QSPI_SD1</text>
<text x="106.7" y="111.4">VREF_ADC</text>
<text x="191.8" y="108.9">GPIO6</text>
<text x="191.8" y="111.4">GPIO7</text>
<text x="240.5" y="111.4">SPI1.MOSI</text>
<text x="241.3" y="108.9">SPI1.SCK</text>
<text x="55.5" y="115.2">QSPI_SD3</text>
<text x="56.8" y="117.8">QSPI_~{SS}</text>
<text x="243.1" y="115.2">GPIO32</text>
<text x="243.1" y="117.8">GPIO33</text>
<text x="185.3" y="122.8">D3</text>
<text x="185.3" y="125.4">D4</text>
<text x="185.3" y="120.3">D2</text>
<text x="243.1" y="125.4">GPIO36</text>
<text x="243.1" y="122.8">GPIO35</text>
<text x="243.1" y="120.3">GPIO34</text>
<text x="32.8" y="130.5">USB_D-</text>
<text x="185.3" y="127.9">D5</text>
<text x="185.3" y="130.5">D6</text>
<text x="243.1" y="130.5">GPIO38</text>
<text x="243.1" y="127.9">GPIO37</text>
<text x="32.8" y="133">USB_D+</text>
<text x="139.7" y="134.3">VREF_ADC</text>
<text x="185.3" y="136.8">D8</text>
<text x="185.3" y="133">D7</text>
<text x="243.1" y="133">GPIO39</text>
<text x="247.7" y="136.8">A0</text>
<text x="185.3" y="139.4">D9</text>
<text x="185.4" y="141.9">SPI0.SCK</text>
<text x="247.7" y="139.4">A1</text>
<text x="247.7" y="141.9">A2</text>
<text x="185.4" y="144.4">SPI0.MOSI</text>
<text x="185.4" y="147">SPI0.MISO</text>
<text x="185.4" y="149.5">SPI0.CS</text>
<text x="247.5" y="144.4">A3</text>
<text x="247.7" y="147">A4</text>
<text x="247.7" y="149.5">A5</text>
<text x="185.4" y="154.6">I2C1.SCL</text>
<text x="185.4" y="152.1">I2C1.SDA</text>
<text x="243.1" y="152.1">GPIO46</text>
<text x="243.1" y="154.6">GPIO47</text>
<text x="145.7" y="158.8" transform="rotate(-90 145.7 158.8)">GPIO35</text>
<text x="155.9" y="158.8" transform="rotate(-90 155.9 158.8)">GPIO34</text>
<text x="166" y="158.8" transform="rotate(-90 166 158.8)">GPIO33</text>
<text x="115.2" y="169.7" transform="rotate(-90 115.2 169.7)">GPIO36</text>
<text x="117.8" y="169.7" transform="rotate(-90 117.8 169.7)">GPIO37</text>
<text x="120.3" y="169.7" transform="rotate(-90 120.3 169.7)">GPIO38</text>
<text x="122.8" y="169.7" transform="rotate(-90 122.8 169.7)">GPIO39</text>
</g>
<g font-size="1.8" fill="#aaa">
<text x="146" y="73.4">1</text>
<text x="146" y="75.9">2</text>
<text x="146" y="78.5">3</text>
<text x="146" y="81">4</text>
<text x="146" y="83.6">5</text>
<text x="146" y="86.1">6</text>
<text x="146" y="88.6">7</text>
<text x="146" y="91.2">8</text>
<text x="146" y="93.7">9</text>
<text x="145.4" y="96.3">10</text>
<text x="145.4" y="98.8">11</text>
<text x="145.4" y="101.3">12</text>
<text x="145.4" y="103.9">13</text>
<text x="145.4" y="106.4">14</text>
<text x="66" y="166.1">3</text>
<text x="66" y="171.2">1</text>
<text x="66" y="168.7">2</text>
</g>
<g font-size="1.8" fill="#725600">
<text x="169.4" y="88.5">UART0_RX</text>
<text x="169.7" y="86">UART0_TX</text>
<text x="19.3" y="93.6">~{RESET}</text>
<text x="252.9" y="94.8">RELAY1_EN</text>
<text x="153.9" y="99.9">DAC1</text>
<text x="153.9" y="97.4">DAC0</text>
<text x="252.9" y="97.4">RELAY2_EN</text>
<text x="153.9" y="102.5">DAC2</text>
<text x="153.9" y="105">DAC3</text>
<text x="188.4" y="119">UART1_RX</text>
<text x="188.7" y="116.4">UART1_TX</text>
<text x="157.7" y="135.5">AREF_EXT</text>
<text x="43.1" y="158.3">SWD_SWCLK</text>
<text x="43.5" y="160.9">SWD_SWDIO</text>
</g>
<g font-size="1.8" fill="#000084">
<text x="172.7" y="101.2">{I2C0}</text>
<text x="261.8" y="101.2">{SPI1}</text>
<text x="169.5" y="116.4">D[2..9]</text>
<text x="260.5" y="132.9">A[0..5]</text>
<text x="166.3" y="139.3">{SPI0}</text>
<text x="166.3" y="149.5">{I2C1}</text>
</g>
<g font-size="1.8" fill="#840084">
<text x="29.8" y="140.3">C0G</text>
<text x="29.8" y="159.9">C0G</text>
</g>
</svg>
